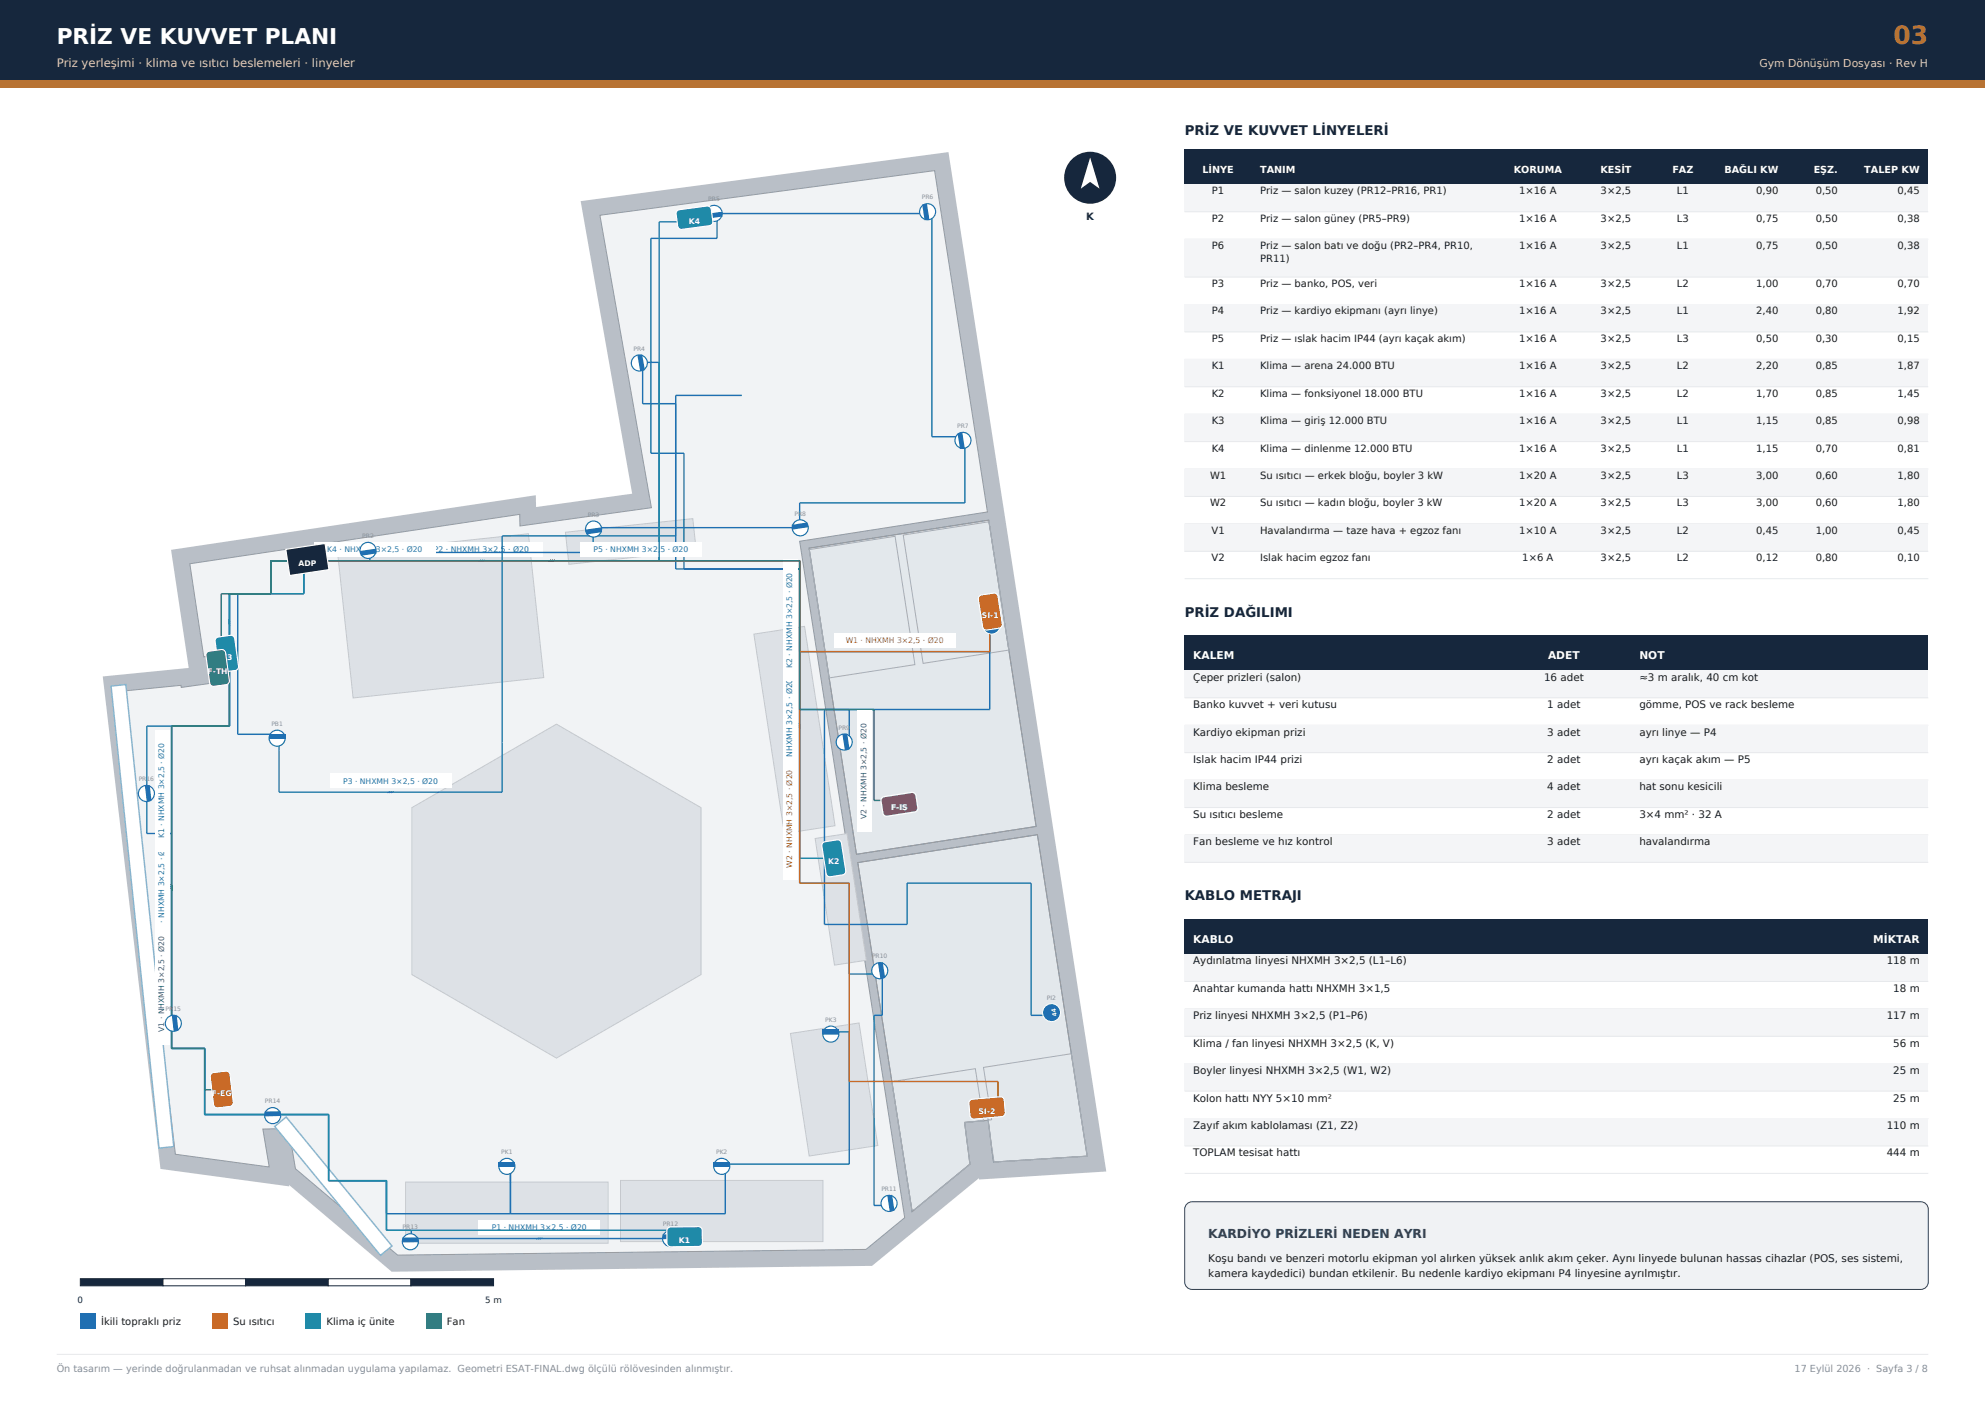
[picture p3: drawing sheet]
<svg xmlns="http://www.w3.org/2000/svg" width="420mm" height="297mm" viewBox="0 0 420 297" stroke-linecap="round" stroke-linejoin="round" font-family="sans-serif">
<path d="M0 0h420v17h-420z" fill-rule="evenodd" fill="#16273d"/>
<path d="M0 17h420v1.6h-420z" fill-rule="evenodd" fill="#b87333"/>
<path d="M12 286.5h396" fill="none" stroke="#e7e9ec" stroke-width=".21"/>
<path d="M40.2 119.3l69.8-10.5v2.5l27.8-3.9-10.9-61.9 70.8-9.4 11.2 72.2-39.7 6.2 22.2 143.1-8.2 6.7-99.1 1.2-21.6-18.3-1.4-8.5-5.5 .1 1.4 8.1-19.9-2.7-11.5-98 12.7-1.2 .1 .4 7.3-1-.8-5.7-1.8 .2z" fill-rule="evenodd" fill="#f1f3f5"/>
<g fill="#e3e8ec">
<path d="M171.2 116l38-6 10 64.8-38 5.9z" fill-rule="evenodd"/>
<path d="M181.5 182.5l38-5.9 10.5 68-19.8 1.2-1.1-8.8-5 .4 1.1 8.9-12.2 10z" fill-rule="evenodd"/>
</g>
<path d="M36.2 116.3l77.2-11.5v2.5l20.4-2.9-10.9-61.8 77.8-10.4 33.4 215.6-26.9 1.7-.1-.3-22.6 18.6-101.6 1.2-21.8-18.3 .1 .3-27.2-3.7-12.3-104.2 18.2-1.8zM181.5 182.5l11.5 73.8 12.2-10-1.1-8.9 5-.4 1.1 8.8 19.8-1.2-10.5-68zM40.2 119.3l2.9 19.6 1.8-.2 .8 5.7-7.3 1-.1-.4-12.7 1.2 11.5 98 19.9 2.7-1.4-8.1 5.5-.1 1.4 8.5 21.6 18.3 99.1-1.2 8.2-6.7-22.2-143.1 39.7-6.2-11.2-72.2-70.8 9.4 10.9 61.9-27.8 3.9v-2.5zM171.2 116l10 64.7 38-5.9-10-64.8z" fill-rule="evenodd" fill="#b9bfc7"/>
<path d="M40.2 119.3l69.8-10.5v2.5l27.8-3.9-10.9-61.9 70.8-9.4 11.2 72.2-39.7 6.2 22.2 143.1-8.2 6.7-99.1 1.2-21.6-18.3-1.4-8.5-5.5 .1 1.4 8.1-19.9-2.7-11.5-98 12.7-1.2 .1 .4 7.3-1-.8-5.7-1.8 .2zM171.2 116l38-6 10 64.8-38 5.9zM181.5 182.5l38-5.9 10.5 68-19.8 1.2-1.1-8.8-5 .4 1.1 8.9-12.2 10z" fill="none" stroke="#949ba4" stroke-width=".21"/>
<path d="M171.2 116.3l18.2-2.9 4.2 27.2-18.2 2.8zM191.1 113.2l18.2-2.8 4.2 27.1-18.2 2.8zM188.7 228.8l17.7-2.7 1.7 11-4 .3 1.1 8.9-11.7 9.6-.6 .1zM208.1 225.8l18.6-2.9 3.3 21.7-19.7 1.2-1.3-9.2 .4 .3h.4z" fill="none" stroke="#a8aeb6" stroke-width=".21"/>
<g fill="#fff" stroke="#8fb4d2" stroke-width=".32">
<path d="M23.5 145.1l3.1-.3 10.2 97.7-3.2 .4z" fill-rule="evenodd"/>
<path d="M58.1 238.3l2.5-2 22.3 27.3-2.4 2z" fill-rule="evenodd"/>
</g>
<g fill="#dde1e6" stroke="#c3c9d0" stroke-width=".21">
<path d="M87.2 170.8l30.5-17.6 30.6 17.6v35.4l-30.6 17.6-30.5-17.6z" fill-rule="evenodd"/>
<path d="M159.5 134.1l10.7-1.6 6.5 42.2-10.7 1.6z" fill-rule="evenodd"/>
<path d="M71.5 117.2l40.3-4.3 3.3 30.4-40.4 4.3z" fill-rule="evenodd"/>
<path d="M119.6 112.6l27-2.9 .7 6.8-26.9 2.9z" fill-rule="evenodd"/>
<path d="M172.5 177.4l6.7-1.1 4.1 26.8-6.7 1.1z" fill-rule="evenodd"/>
<path d="M167.2 218.6l14.6-2.2 3.9 25.9-14.5 2.2z" fill-rule="evenodd"/>
<path d="M85.8 250.1h42.9v12.9h-42.9z" fill-rule="evenodd"/>
<path d="M131.3 249.7h42.8v12.9h-42.8z" fill-rule="evenodd"/>
</g>
<path d="M64.3 118.6h-7v7h-8.8v28h-17.4v22.7h5.2v45.5h7v14h26.2v14h12.3v10.4h5.2v1.8h54.2" fill="none" stroke="#1f6fb2" stroke-width=".3"/>
<path d="M114 261.8l-.5 .3M114.4 261.8l-.5 .3M114.8 261.8l-.6 .3" fill="none" stroke="#1f6fb2" stroke-width=".21"/>
<path d="M101.3 258.1h25.6v3h-25.6z" fill-rule="evenodd" fill="#fff"/>
<path d="M64.3 118.6h75.2v-7h29.7v-5.2h35v-14h-7v-47.2h-45.5v5.2h-14v45.5h7v24.5h24.5v29.7h10.5v7" fill="none" stroke="#1f6fb2" stroke-width=".3"/>
<path d="M101.8 118.5l-.6 .3M102.1 118.5l-.5 .3M102.5 118.5l-.5 .3" fill="none" stroke="#1f6fb2" stroke-width=".21"/>
<path d="M89.1 114.7h25.6v3h-25.6z" fill-rule="evenodd" fill="#fff"/>
<path d="M64.3 118.6h14v-1.7h47.2v-5.3h14v-34.9h-3.5v8.7h7v35h26.2v66.4h10.5v19.2h7v8.8h-1.8v40.2h3.5" fill="none" stroke="#1f6fb2" stroke-width=".3"/>
<path d="M169 152.9l.3 .6M169 153.3l.3 .5M169 153.7l.3 .5" fill="none" stroke="#1f6fb2" stroke-width=".21"/>
<path d="M165.7 140.8h3v25.6h-3z" fill-rule="evenodd" fill="#fff"/>
<path d="M157 83.6h-14v29.8h-36.7v54.2h-47.3v-12.3h-8.7v-29.7h7v-7h7" fill="none" stroke="#1f6fb2" stroke-width=".3"/>
<path d="M82.5 167.4l-.5 .3M82.9 167.4l-.5 .3M83.3 167.4l-.5 .3" fill="none" stroke="#1f6fb2" stroke-width=".21"/>
<path d="M69.8 163.7h25.7v3h-25.7z" fill-rule="evenodd" fill="#fff"/>
<path d="M64.3 118.6v7h-15.8v28h-12.2v68.2h7v14h26.2v14h12.3v7h71.7v-10.5h26.2v-28h-3.5M108 246.3v10.5" fill="none" stroke="#1f6fb2" stroke-width=".3"/>
<path d="M36.2 187l.3 .6M36.2 187.4l.3 .5M36.2 187.8l.3 .5" fill="none" stroke="#1f6fb2" stroke-width=".21"/>
<path d="M32.8 174.9h3v25.6h-3z" fill-rule="evenodd" fill="#fff"/>
<path d="M64.3 118.6h104.9v19.3h40.2M209.4 132.6v17.5h-35v45.5h17.5v-8.8h26.3v28h3.5" fill="none" stroke="#1f6fb2" stroke-width=".3"/>
<path d="M116.6 118.5l-.5 .3M117 118.5l-.5 .3M117.4 118.5l-.5 .3" fill="none" stroke="#1f6fb2" stroke-width=".21"/>
<path d="M122.8 114.7h25.7v3h-25.7z" fill-rule="evenodd" fill="#fff"/>
<path d="M64.3 118.6v7h-15.8v28h-12.2v68.2h7v14h26.2v14h12.3v10.4h62.9v1.8" fill="none" stroke="#1f8aa8" stroke-width=".3"/>
<path d="M36.2 187l.3 .6M36.2 187.4l.3 .5M36.2 187.8l.3 .5" fill="none" stroke="#1f8aa8" stroke-width=".21"/>
<path d="M32.8 154.4h3v25.7h-3z" fill-rule="evenodd" fill="#fff"/>
<path d="M64.3 118.6h104.9v63h7" fill="none" stroke="#1f8aa8" stroke-width=".3"/>
<path d="M116.6 118.5l-.5 .3M117 118.5l-.5 .3M117.4 118.5l-.5 .3" fill="none" stroke="#1f8aa8" stroke-width=".21"/>
<path d="M165.7 118.4h3v25.6h-3z" fill-rule="evenodd" fill="#fff"/>
<path d="M146.5 45.2v1.7h-7v71.7h-82.2v7h-8.8v12.3" fill="none" stroke="#1f8aa8" stroke-width=".3"/>
<path d="M101.8 118.5l-.6 .3M102.1 118.5l-.5 .3M102.5 118.5l-.5 .3M48.4 131.1l.3 .5M48.4 131.5l.3 .5M48.4 131.9l.3 .5" fill="none" stroke="#1f8aa8" stroke-width=".21"/>
<path d="M66.5 114.7h25.6v3h-25.6z" fill-rule="evenodd" fill="#fff"/>
<path d="M64.3 118.6h104.9v19.3h40.2v-8.8" fill="none" stroke="#d2691e" stroke-width=".3"/>
<path d="M116.6 118.5l-.5 .3M117 118.5l-.5 .3M117.4 118.5l-.5 .3" fill="none" stroke="#d2691e" stroke-width=".21"/>
<path d="M176.5 134h25.6v3h-25.6z" fill-rule="evenodd" fill="#fff"/>
<path d="M64.3 118.6h104.9v68.2h10.5v42h31.5v5.2" fill="none" stroke="#d2691e" stroke-width=".3"/>
<path d="M116.6 118.5l-.5 .3M117 118.5l-.5 .3M117.4 118.5l-.5 .3" fill="none" stroke="#d2691e" stroke-width=".21"/>
<path d="M165.7 160.3h3v25.7h-3z" fill-rule="evenodd" fill="#fff"/>
<path d="M64.3 118.6h-7v7h-10.5v14h1.7v14h-12.2v68.2h7v8.7h3.5" fill="none" stroke="#2e7d5b" stroke-width=".3"/>
<path d="M36.2 187l.3 .6M36.2 187.4l.3 .5M36.2 187.8l.3 .5" fill="none" stroke="#2e7d5b" stroke-width=".21"/>
<path d="M32.8 195.3h3v25.7h-3z" fill-rule="evenodd" fill="#fff"/>
<path d="M64.3 118.6h104.9v31.5h15.7v19.2h5.3" fill="none" stroke="#2e7d5b" stroke-width=".3"/>
<path d="M116.6 118.5l-.5 .3M117 118.5l-.5 .3M117.4 118.5l-.5 .3" fill="none" stroke="#2e7d5b" stroke-width=".21"/>
<path d="M181.4 150.3h3v25.7h-3z" fill-rule="evenodd" fill="#fff"/>
<circle cx="47.7" cy="138.9" r="1.7" fill="#fff" stroke="#1f6fb2" stroke-width=".25"/>
<path d="M47.5 137.2l.5 3.4" fill="none" stroke="#1f6fb2" stroke-width=".25"/>
<path d="M47.5 137.2l.9-.1 .4 3.3-.8 .2z" fill-rule="evenodd" fill="#1f6fb2"/>
<circle cx="77.9" cy="116.4" r="1.7" fill="#fff" stroke="#1f6fb2" stroke-width=".25"/>
<path d="M79.6 116.2l-3.4 .5" fill="none" stroke="#1f6fb2" stroke-width=".25"/>
<path d="M76.2 116.7l3.4-.5 .1 .9-3.4 .5z" fill-rule="evenodd" fill="#1f6fb2"/>
<circle cx="125.6" cy="111.9" r="1.7" fill="#fff" stroke="#1f6fb2" stroke-width=".25"/>
<path d="M127.3 111.7l-3.4 .5" fill="none" stroke="#1f6fb2" stroke-width=".25"/>
<path d="M123.9 112.2l3.4-.5 .1 .9-3.4 .4z" fill-rule="evenodd" fill="#1f6fb2"/>
<circle cx="135.3" cy="76.8" r="1.7" fill="#fff" stroke="#1f6fb2" stroke-width=".25"/>
<path d="M135 75.1l.6 3.4" fill="none" stroke="#1f6fb2" stroke-width=".25"/>
<path d="M135 75.1l.9-.1 .6 3.3-.9 .2z" fill-rule="evenodd" fill="#1f6fb2"/>
<circle cx="151.1" cy="45.1" r="1.7" fill="#fff" stroke="#1f6fb2" stroke-width=".25"/>
<path d="M152.8 44.9l-3.4 .5" fill="none" stroke="#1f6fb2" stroke-width=".25"/>
<path d="M149.4 45.4l3.4-.5 .1 .9-3.4 .5z" fill-rule="evenodd" fill="#1f6fb2"/>
<circle cx="196.3" cy="44.8" r="1.7" fill="#fff" stroke="#1f6fb2" stroke-width=".25"/>
<path d="M196 43.1l.5 3.4" fill="none" stroke="#1f6fb2" stroke-width=".25"/>
<path d="M195.1 43.2l.9-.1 .5 3.4-.9 .1z" fill-rule="evenodd" fill="#1f6fb2"/>
<circle cx="203.7" cy="93.2" r="1.7" fill="#fff" stroke="#1f6fb2" stroke-width=".25"/>
<path d="M203.5 91.5l.5 3.3" fill="none" stroke="#1f6fb2" stroke-width=".25"/>
<path d="M202.6 91.6l.9-.1 .5 3.3-.9 .2z" fill-rule="evenodd" fill="#1f6fb2"/>
<circle cx="169.3" cy="111.7" r="1.7" fill="#fff" stroke="#1f6fb2" stroke-width=".25"/>
<path d="M171 111.4l-3.4 .5" fill="none" stroke="#1f6fb2" stroke-width=".25"/>
<path d="M167.5 111l3.4-.5 .1 .9-3.4 .5z" fill-rule="evenodd" fill="#1f6fb2"/>
<circle cx="178.6" cy="157" r="1.7" fill="#fff" stroke="#1f6fb2" stroke-width=".25"/>
<path d="M178.4 155.3l.5 3.4" fill="none" stroke="#1f6fb2" stroke-width=".25"/>
<path d="M178.4 155.3l.9-.1 .5 3.3-.9 .2z" fill-rule="evenodd" fill="#1f6fb2"/>
<circle cx="186.1" cy="205.3" r="1.7" fill="#fff" stroke="#1f6fb2" stroke-width=".25"/>
<path d="M185.9 203.7l.5 3.3" fill="none" stroke="#1f6fb2" stroke-width=".25"/>
<path d="M185.9 203.7l.9-.2 .5 3.4-.9 .1z" fill-rule="evenodd" fill="#1f6fb2"/>
<circle cx="188.1" cy="254.6" r="1.7" fill="#fff" stroke="#1f6fb2" stroke-width=".25"/>
<path d="M187.9 252.9l.5 3.3" fill="none" stroke="#1f6fb2" stroke-width=".25"/>
<path d="M187.9 252.9l.8-.2 .6 3.4-.9 .1z" fill-rule="evenodd" fill="#1f6fb2"/>
<circle cx="141.9" cy="262" r="1.7" fill="#fff" stroke="#1f6fb2" stroke-width=".25"/>
<path d="M143.6 262h-3.4" fill="none" stroke="#1f6fb2" stroke-width=".25"/>
<path d="M140.2 261.1h3.4v.9h-3.4z" fill-rule="evenodd" fill="#1f6fb2"/>
<circle cx="86.8" cy="262.7" r="1.7" fill="#fff" stroke="#1f6fb2" stroke-width=".25"/>
<path d="M88.5 262.7h-3.4" fill="none" stroke="#1f6fb2" stroke-width=".25"/>
<path d="M85.1 261.8h3.4v.9h-3.4z" fill-rule="evenodd" fill="#1f6fb2"/>
<circle cx="57.7" cy="236" r="1.7" fill="#fff" stroke="#1f6fb2" stroke-width=".25"/>
<path d="M59.4 236h-3.4" fill="none" stroke="#1f6fb2" stroke-width=".25"/>
<path d="M56 235.1h3.4v.9h-3.4z" fill-rule="evenodd" fill="#1f6fb2"/>
<circle cx="36.7" cy="216.5" r="1.7" fill="#fff" stroke="#1f6fb2" stroke-width=".25"/>
<path d="M36.5 214.8l.4 3.4" fill="none" stroke="#1f6fb2" stroke-width=".25"/>
<path d="M36.5 214.8l.9-.1 .4 3.3-.9 .2z" fill-rule="evenodd" fill="#1f6fb2"/>
<circle cx="31" cy="167.9" r="1.7" fill="#fff" stroke="#1f6fb2" stroke-width=".25"/>
<path d="M30.8 166.2l.4 3.3" fill="none" stroke="#1f6fb2" stroke-width=".25"/>
<path d="M30.8 166.2l.9-.1 .4 3.3-.9 .1z" fill-rule="evenodd" fill="#1f6fb2"/>
<circle cx="58.6" cy="156.2" r="1.7" fill="#fff" stroke="#1f6fb2" stroke-width=".25"/>
<path d="M56.9 156.2h3.4" fill="none" stroke="#1f6fb2" stroke-width=".25"/>
<path d="M56.9 155.3h3.4v.9h-3.4z" fill-rule="evenodd" fill="#1f6fb2"/>
<circle cx="107.2" cy="246.7" r="1.7" fill="#fff" stroke="#1f6fb2" stroke-width=".25"/>
<path d="M105.5 246.7h3.4" fill="none" stroke="#1f6fb2" stroke-width=".25"/>
<path d="M105.5 245.8h3.4v.9h-3.4z" fill-rule="evenodd" fill="#1f6fb2"/>
<circle cx="152.7" cy="246.7" r="1.7" fill="#fff" stroke="#1f6fb2" stroke-width=".25"/>
<path d="M151 246.7h3.4" fill="none" stroke="#1f6fb2" stroke-width=".25"/>
<path d="M151 245.8h3.4v.9h-3.4z" fill-rule="evenodd" fill="#1f6fb2"/>
<circle cx="175.8" cy="218.8" r="1.7" fill="#fff" stroke="#1f6fb2" stroke-width=".25"/>
<path d="M174.1 218.8h3.4" fill="none" stroke="#1f6fb2" stroke-width=".25"/>
<path d="M174.1 217.9h3.4v.9h-3.4z" fill-rule="evenodd" fill="#1f6fb2"/>
<g fill="#1f6fb2" stroke="#fff" stroke-width=".21">
<circle cx="209.8" cy="132.2" r="1.9"/>
<circle cx="222.5" cy="214.2" r="1.9"/>
</g>
<g fill="#1f8aa8" stroke="#fff" stroke-width=".25">
<path d="M141.3 259.8l.6-.3h5.9a.8 .8 0 0 1 .8 .8v2.6a.8 .8 0 0 1-.8 .8h-5.9a.8 .8 0 0 1-.8-.7v-2.6z" fill-rule="evenodd"/>
<path d="M174 178.4l.6-.3 2.5-.4a.8 .8 0 0 1 .9 .6l.9 5.9a.8 .8 0 0 1-.6 .9l-2.6 .4a.8 .8 0 0 1-.9-.7l-.9-5.8z" fill-rule="evenodd"/>
<path d="M45.7 135.1l.5-.4 2.6-.3a.8 .8 0 0 1 .9 .7l.8 5.8a.8 .8 0 0 1-.7 .9l-2.6 .4a.8 .8 0 0 1-.9-.7l-.8-5.9z" fill-rule="evenodd"/>
<path d="M143.2 44.7l.5-.3 5.9-.8a.8 .8 0 0 1 .9 .7l.3 2.5a.8 .8 0 0 1-.7 .9l-5.8 .8a.8 .8 0 0 1-.9-.7l-.3-2.5z" fill-rule="evenodd"/>
</g>
<g fill="#d2691e" stroke="#fff" stroke-width=".25">
<path d="M207.2 126.2l.5-.3 2.5-.4a.8 .8 0 0 1 1 .6l.9 5.9a.8 .8 0 0 1-.7 .9l-2.6 .4a.8 .8 0 0 1-.9-.7l-.9-5.8z" fill-rule="evenodd"/>
<path d="M205.2 232.8l.5-.3 5.9-.5a.8 .8 0 0 1 .9 .7l.2 2.6a.8 .8 0 0 1-.7 .9l-5.9 .5a.8 .8 0 0 1-.9-.7l-.2-2.6z" fill-rule="evenodd"/>
</g>
<path d="M43.7 138.1l.6-.3 2.5-.4a.8 .8 0 0 1 .9 .7l.8 5.8a.8 .8 0 0 1-.7 .9l-2.5 .4a.8 .8 0 0 1-.9-.7l-.8-5.8z" fill-rule="evenodd" fill="#2e7d5b" stroke="#fff" stroke-width=".25"/>
<path d="M44.7 227.2l.5-.3 2.6-.3a.8 .8 0 0 1 .9 .7l.7 5.9a.8 .8 0 0 1-.7 .8l-2.6 .3a.8 .8 0 0 1-.9-.7l-.7-5.8z" fill-rule="evenodd" fill="#c8322b" stroke="#fff" stroke-width=".25"/>
<path d="M186.5 168.8l.6-.3 5.8-.9a.8 .8 0 0 1 .9 .7l.4 2.6a.8 .8 0 0 1-.7 .9l-5.8 .9a.8 .8 0 0 1-.9-.7l-.4-2.6z" fill-rule="evenodd" fill="#8e3bb0" stroke="#fff" stroke-width=".25"/>
<path d="M60.5 116.2l8.3-1.2 .8 5.5-8.3 1.2z" fill-rule="evenodd" fill="#16273d" stroke="#fff" stroke-width=".25"/>
<circle cx="230.7" cy="37.6" r="5.5" fill="#16273d"/>
<path d="M230.7 33.3l1.9 6.6-1.9-1.4-2 1.4z" fill-rule="evenodd" fill="#fff"/>
<path d="M17 270.5h17.5v1.5h-17.5z" fill-rule="evenodd" fill="#16273d" stroke="#16273d" stroke-width=".21"/>
<path d="M34.5 270.5h17.5v1.5h-17.5z" fill-rule="evenodd" fill="#fff" stroke="#16273d" stroke-width=".21"/>
<path d="M52 270.5h17.5v1.5h-17.5z" fill-rule="evenodd" fill="#16273d" stroke="#16273d" stroke-width=".21"/>
<path d="M69.5 270.5h17.4v1.5h-17.4z" fill-rule="evenodd" fill="#fff" stroke="#16273d" stroke-width=".21"/>
<path d="M86.9 270.5h17.5v1.5h-17.5z" fill-rule="evenodd" fill="#16273d" stroke="#16273d" stroke-width=".21"/>
<path d="M17 277.8h3.2v3.2h-3.2z" fill-rule="evenodd" fill="#1f6fb2"/>
<path d="M44.9 277.8h3.2v3.2h-3.2z" fill-rule="evenodd" fill="#d2691e"/>
<path d="M64.7 277.8h3.2v3.2h-3.2z" fill-rule="evenodd" fill="#1f8aa8"/>
<path d="M90.1 277.8h3.2v3.2h-3.2z" fill-rule="evenodd" fill="#2e7d5b"/>
<path d="M250.7 31.6h157.3v7.4h-157.3z" fill-rule="evenodd" fill="#16273d"/>
<path d="M250.7 39h157.3v5.8h-157.3z" fill-rule="evenodd" fill="#f4f5f7"/>
<path d="M250.7 44.8h157.3M250.7 50.6h157.3" fill="none" stroke="#e7e9ec" stroke-width=".21"/>
<path d="M250.7 50.6h157.3v8h-157.3z" fill-rule="evenodd" fill="#f4f5f7"/>
<path d="M250.7 58.6h157.3M250.7 64.4h157.3" fill="none" stroke="#e7e9ec" stroke-width=".21"/>
<path d="M250.7 64.4h157.3v5.8h-157.3z" fill-rule="evenodd" fill="#f4f5f7"/>
<path d="M250.7 70.2h157.3M250.7 76h157.3" fill="none" stroke="#e7e9ec" stroke-width=".21"/>
<path d="M250.7 76h157.3v5.8h-157.3z" fill-rule="evenodd" fill="#f4f5f7"/>
<path d="M250.7 81.8h157.3M250.7 87.6h157.3" fill="none" stroke="#e7e9ec" stroke-width=".21"/>
<path d="M250.7 87.6h157.3v5.8h-157.3z" fill-rule="evenodd" fill="#f4f5f7"/>
<path d="M250.7 93.4h157.3M250.7 99.2h157.3" fill="none" stroke="#e7e9ec" stroke-width=".21"/>
<path d="M250.7 99.2h157.3v5.8h-157.3z" fill-rule="evenodd" fill="#f4f5f7"/>
<path d="M250.7 105h157.3M250.7 110.8h157.3" fill="none" stroke="#e7e9ec" stroke-width=".21"/>
<path d="M250.7 110.8h157.3v5.8h-157.3z" fill-rule="evenodd" fill="#f4f5f7"/>
<path d="M250.7 116.6h157.3M250.7 122.4h157.3" fill="none" stroke="#e7e9ec" stroke-width=".21"/>
<path d="M250.7 134.4h157.3v7.4h-157.3z" fill-rule="evenodd" fill="#16273d"/>
<path d="M250.7 141.8h157.3v5.8h-157.3z" fill-rule="evenodd" fill="#f4f5f7"/>
<path d="M250.7 147.6h157.3M250.7 153.4h157.3" fill="none" stroke="#e7e9ec" stroke-width=".21"/>
<path d="M250.7 153.4h157.3v5.8h-157.3z" fill-rule="evenodd" fill="#f4f5f7"/>
<path d="M250.7 159.2h157.3M250.7 165h157.3" fill="none" stroke="#e7e9ec" stroke-width=".21"/>
<path d="M250.7 165h157.3v5.8h-157.3z" fill-rule="evenodd" fill="#f4f5f7"/>
<path d="M250.7 170.8h157.3M250.7 176.6h157.3" fill="none" stroke="#e7e9ec" stroke-width=".21"/>
<path d="M250.7 176.6h157.3v5.8h-157.3z" fill-rule="evenodd" fill="#f4f5f7"/>
<path d="M250.7 182.4h157.3" fill="none" stroke="#e7e9ec" stroke-width=".21"/>
<path d="M250.7 194.4h157.3v7.4h-157.3z" fill-rule="evenodd" fill="#16273d"/>
<path d="M250.7 201.8h157.3v5.8h-157.3z" fill-rule="evenodd" fill="#f4f5f7"/>
<path d="M250.7 207.6h157.3M250.7 213.4h157.3" fill="none" stroke="#e7e9ec" stroke-width=".21"/>
<path d="M250.7 213.4h157.3v5.8h-157.3z" fill-rule="evenodd" fill="#f4f5f7"/>
<path d="M250.7 219.2h157.3M250.7 225h157.3" fill="none" stroke="#e7e9ec" stroke-width=".21"/>
<path d="M250.7 225h157.3v5.8h-157.3z" fill-rule="evenodd" fill="#f4f5f7"/>
<path d="M250.7 230.8h157.3M250.7 236.6h157.3" fill="none" stroke="#e7e9ec" stroke-width=".21"/>
<path d="M250.7 236.6h157.3v5.8h-157.3z" fill-rule="evenodd" fill="#f4f5f7"/>
<path d="M250.7 242.4h157.3M250.7 248.2h157.3" fill="none" stroke="#e7e9ec" stroke-width=".21"/>
<path d="M251.1 254.7l.7-.4 .5-.1h154.1a1.6 1.6 0 0 1 1.6 1.6v15.4a1.6 1.6 0 0 1-1.6 1.6h-154.1a1.6 1.6 0 0 1-1.6-1.6v-15.4v-.4z" fill-rule="evenodd" fill="#f0f2f4" stroke="#24405f" stroke-width=".21"/>
<text font-size="5.3" fill="#b87333" x="400.6" y="9.4">03</text>
<text font-size="4.6" fill="#fff" x="12" y="9.4">PRİZ VE KUVVET PLANI</text>
<g font-size="2.8" fill="#16273d">
<text x="250.7" y="28.6">PRİZ VE KUVVET LİNYELERİ</text>
<text x="250.7" y="130.4">PRİZ DAĞILIMI</text>
<text x="250.7" y="190.4">KABLO METRAJI</text>
</g>
<text font-size="2.6" fill="#24405f" x="255.7" y="261.8">KARDİYO PRİZLERİ NEDEN AYRI</text>
<text font-size="2.5" fill="#e8cdae" x="12" y="14.2">Priz yerleşimi · klima ve ısıtıcı beslemeleri · linyeler</text>
<text font-size="2.3" fill="#e8cdae" x="372.3" y="14.2">Gym Dönüşüm Dosyası · Rev H</text>
<g font-size="2.3" fill="#fff">
<text x="252.5" y="139.4">KALEM</text>
<text x="327.6" y="139.4">ADET</text>
<text x="346.9" y="139.4">NOT</text>
<text x="252.5" y="199.4">KABLO</text>
<text x="396.3" y="199.4">MİKTAR</text>
</g>
<g font-size="2.2" fill="#1c1c1c">
<text x="252.5" y="144">Çeper prizleri (salon)</text>
<text x="252.5" y="149.8">Banko kuvvet + veri kutusu</text>
<text x="326.7" y="144">16 adet</text>
<text x="327.4" y="149.8">1 adet</text>
<text x="346.9" y="144">≈3 m aralık, 40 cm kot</text>
<text x="346.9" y="149.8">gömme, POS ve rack besleme</text>
<text x="252.5" y="155.6">Kardiyo ekipman prizi</text>
<text x="327.4" y="155.6">3 adet</text>
<text x="346.9" y="155.6">ayrı linye — P4</text>
<text x="252.5" y="161.4">Islak hacim IP44 prizi</text>
<text x="327.4" y="161.4">2 adet</text>
<text x="346.9" y="161.4">ayrı kaçak akım — P5</text>
<text x="252.5" y="167.2">Klima besleme</text>
<text x="327.4" y="167.2">4 adet</text>
<text x="346.9" y="167.2">hat sonu kesicili</text>
<text x="252.5" y="173">Su ısıtıcı besleme</text>
<text x="327.4" y="173">2 adet</text>
<text x="346.9" y="173">3×4 mm² · 32 A</text>
<text x="252.5" y="178.8">Fan besleme ve hız kontrol</text>
<text x="327.4" y="178.8">3 adet</text>
<text x="346.9" y="178.8">havalandırma</text>
<text x="252.5" y="204">Aydınlatma linyesi NHXMH 3×2,5 (L1–L6)</text>
<text x="252.5" y="209.8">Anahtar kumanda hattı NHXMH 3×1,5</text>
<text x="399.2" y="204">118 m</text>
<text x="400.6" y="209.8">18 m</text>
<text x="252.5" y="215.6">Priz linyesi NHXMH 3×2,5 (P1–P6)</text>
<text x="399.2" y="215.6">117 m</text>
<text x="252.5" y="221.4">Klima / fan linyesi NHXMH 3×2,5 (K, V)</text>
<text x="400.6" y="221.4">56 m</text>
<text x="252.5" y="227.2">Boyler linyesi NHXMH 3×2,5 (W1, W2)</text>
<text x="400.6" y="227.2">25 m</text>
<text x="252.5" y="233">Kolon hattı NYY 5×10 mm²</text>
<text x="400.6" y="233">25 m</text>
<text x="252.5" y="238.8">Zayıf akım kablolaması (Z1, Z2)</text>
<text x="399.2" y="238.8">110 m</text>
<text x="252.5" y="244.6">TOPLAM tesisat hattı</text>
<text x="399.2" y="244.6">444 m</text>
<text x="255.7" y="267">Koşu bandı ve benzeri motorlu ekipman yol alırken yüksek anlık akım çeker. Aynı linyede bulunan hassas cihazlar (POS, ses sistemi,</text>
<text x="255.7" y="270.1">kamera kaydedici) bundan etkilenir. Bu nedenle kardiyo ekipmanı P4 linyesine ayrılmıştır.</text>
</g>
<g font-size="2.1" fill="#1c1c1c">
<text x="256.4" y="41.1">P1</text>
<text x="266.6" y="41.1">Priz — salon kuzey (PR12–PR16, PR1)</text>
<text x="321.4" y="41.1">1×16 A</text>
<text x="338.7" y="41.1">3×2,5</text>
<text x="354.8" y="41.1">L1</text>
<text x="371.6" y="41.1">0,90</text>
<text x="384.2" y="41.1">0,50</text>
<text x="401.5" y="41.1">0,45</text>
<text x="256.4" y="46.9">P2</text>
<text x="266.6" y="46.9">Priz — salon güney (PR5–PR9)</text>
<text x="321.4" y="46.9">1×16 A</text>
<text x="338.7" y="46.9">3×2,5</text>
<text x="354.8" y="46.9">L3</text>
<text x="371.6" y="46.9">0,75</text>
<text x="384.2" y="46.9">0,50</text>
<text x="401.5" y="46.9">0,38</text>
<text x="256.4" y="52.7">P6</text>
<text x="266.6" y="52.7">Priz — salon batı ve doğu (PR2–PR4, PR10,</text>
<text x="321.4" y="52.7">1×16 A</text>
<text x="338.7" y="52.7">3×2,5</text>
<text x="354.8" y="52.7">L1</text>
<text x="371.6" y="52.7">0,75</text>
<text x="384.2" y="52.7">0,50</text>
<text x="401.5" y="52.7">0,38</text>
<text x="266.6" y="55.4">PR11)</text>
<text x="256.4" y="60.7">P3</text>
<text x="266.6" y="60.7">Priz — banko, POS, veri</text>
<text x="321.4" y="60.7">1×16 A</text>
<text x="338.7" y="60.7">3×2,5</text>
<text x="354.8" y="60.7">L2</text>
<text x="371.6" y="60.7">1,00</text>
<text x="384.2" y="60.7">0,70</text>
<text x="401.5" y="60.7">0,70</text>
<text x="256.4" y="66.5">P4</text>
<text x="266.6" y="66.5">Priz — kardiyo ekipmanı (ayrı linye)</text>
<text x="321.4" y="66.5">1×16 A</text>
<text x="338.7" y="66.5">3×2,5</text>
<text x="354.8" y="66.5">L1</text>
<text x="371.6" y="66.5">2,40</text>
<text x="384.2" y="66.5">0,80</text>
<text x="401.5" y="66.5">1,92</text>
<text x="256.4" y="72.3">P5</text>
<text x="266.6" y="72.3">Priz — ıslak hacim IP44 (ayrı kaçak akım)</text>
<text x="321.4" y="72.3">1×16 A</text>
<text x="338.7" y="72.3">3×2,5</text>
<text x="354.8" y="72.3">L3</text>
<text x="371.6" y="72.3">0,50</text>
<text x="384.2" y="72.3">0,30</text>
<text x="401.5" y="72.3">0,15</text>
<text x="256.4" y="78.1">K1</text>
<text x="256.4" y="83.9">K2</text>
<text x="266.6" y="78.1">Klima — arena 24.000 BTU</text>
<text x="266.6" y="83.9">Klima — fonksiyonel 18.000 BTU</text>
<text x="321.4" y="78.1">1×16 A</text>
<text x="321.4" y="83.9">1×16 A</text>
<text x="338.7" y="78.1">3×2,5</text>
<text x="338.7" y="83.9">3×2,5</text>
<text x="354.8" y="78.1">L2</text>
<text x="354.8" y="83.9">L2</text>
<text x="371.6" y="78.1">2,20</text>
<text x="371.6" y="83.9">1,70</text>
<text x="384.2" y="78.1">0,85</text>
<text x="384.2" y="83.9">0,85</text>
<text x="401.5" y="78.1">1,87</text>
<text x="401.5" y="83.9">1,45</text>
<text x="256.4" y="89.7">K3</text>
<text x="266.6" y="89.7">Klima — giriş 12.000 BTU</text>
<text x="321.4" y="89.7">1×16 A</text>
<text x="338.7" y="89.7">3×2,5</text>
<text x="354.8" y="89.7">L1</text>
<text x="371.6" y="89.7">1,15</text>
<text x="384.2" y="89.7">0,85</text>
<text x="401.5" y="89.7">0,98</text>
<text x="256.4" y="95.5">K4</text>
<text x="266.6" y="95.5">Klima — dinlenme 12.000 BTU</text>
<text x="321.4" y="95.5">1×16 A</text>
<text x="338.7" y="95.5">3×2,5</text>
<text x="354.8" y="95.5">L1</text>
<text x="371.6" y="95.5">1,15</text>
<text x="384.2" y="95.5">0,70</text>
<text x="401.5" y="95.5">0,81</text>
<text x="256" y="101.3">W1</text>
<text x="266.6" y="101.3">Su ısıtıcı — erkek bloğu, boyler 3 kW</text>
<text x="321.4" y="101.3">1×20 A</text>
<text x="338.7" y="101.3">3×2,5</text>
<text x="354.8" y="101.3">L3</text>
<text x="371.6" y="101.3">3,00</text>
<text x="384.2" y="101.3">0,60</text>
<text x="401.5" y="101.3">1,80</text>
<text x="256" y="107.1">W2</text>
<text x="266.6" y="107.1">Su ısıtıcı — kadın bloğu, boyler 3 kW</text>
<text x="321.4" y="107.1">1×20 A</text>
<text x="338.7" y="107.1">3×2,5</text>
<text x="354.8" y="107.1">L3</text>
<text x="371.6" y="107.1">3,00</text>
<text x="384.2" y="107.1">0,60</text>
<text x="401.5" y="107.1">1,80</text>
<text x="256.3" y="112.9">V1</text>
<text x="266.6" y="112.9">Havalandırma — taze hava + egzoz fanı</text>
<text x="321.4" y="112.9">1×10 A</text>
<text x="338.7" y="112.9">3×2,5</text>
<text x="354.8" y="112.9">L2</text>
<text x="371.6" y="112.9">0,45</text>
<text x="384.2" y="112.9">1,00</text>
<text x="401.5" y="112.9">0,45</text>
<text x="256.3" y="118.7">V2</text>
<text x="266.6" y="118.7">Islak hacim egzoz fanı</text>
<text x="322.1" y="118.7">1×6 A</text>
<text x="338.7" y="118.7">3×2,5</text>
<text x="354.8" y="118.7">L2</text>
<text x="371.6" y="118.7">0,12</text>
<text x="384.2" y="118.7">0,80</text>
<text x="401.5" y="118.7">0,10</text>
<text x="21.4" y="280.3">İkili topraklı priz</text>
<text x="49.3" y="280.3">Su ısıtıcı</text>
<text x="69.1" y="280.3">Klima iç ünite</text>
<text x="94.5" y="280.3">Fan</text>
</g>
<text font-size="2.1" fill="#16273d" x="229.8" y="46.5">K</text>
<g font-size="2" fill="#fff">
<text x="254.4" y="36.6">LİNYE</text>
<text x="266.6" y="36.6">TANIM</text>
<text x="320.3" y="36.6">KORUMA</text>
<text x="338.6" y="36.6">KESİT</text>
<text x="353.8" y="36.6">FAZ</text>
<text x="364.9" y="36.6">BAĞLI KW</text>
<text x="383.8" y="36.6">EŞZ.</text>
<text x="394.5" y="36.6">TALEP KW</text>
</g>
<g font-size="2" fill="#8a8f98">
<text x="12" y="290.2">Ön tasarım — yerinde doğrulanmadan ve ruhsat alınmadan uygulama yapılamaz. Geometri ESAT-FINAL.dwg ölçülü rölövesinden alınmıştır.</text>
<text x="379.7" y="290.2">17 Eylül 2026 · Sayfa 3 / 8</text>
</g>
<g font-size="1.8" fill="#16273d">
<text x="16.4" y="275.6">0</text>
<text x="102.7" y="275.6">5 m</text>
</g>
<g font-size="1.6" fill="#fff">
<text x="145.7" y="47.4">K4</text>
<text x="63.1" y="119.8">ADP</text>
<text x="207.8" y="130.7">SI-1</text>
<text x="43.9" y="142.6">F-TH</text>
<text x="46.8" y="139.6">K3</text>
<text x="188.5" y="171.4">F-IS</text>
<text x="175.2" y="182.9">K2</text>
<text x="44.8" y="231.8">F-EG</text>
<text x="207.1" y="235.7">SI-2</text>
<text x="143.7" y="262.9">K1</text>
</g>
<g font-size="1.6" fill="#1f8aa8">
<text x="69.2" y="116.8">K4 · NHXMH 3×2,5 · Ø20</text>
<text x="167.6" y="141.3" transform="rotate(-90 167.6 141.3)">K2 · NHXMH 3×2,5 · Ø20</text>
</g>
<g font-size="1.6" fill="#1f6fb2">
<text x="91.8" y="116.8">P2 · NHXMH 3×2,5 · Ø20</text>
<text x="125.6" y="116.8">P5 · NHXMH 3×2,5 · Ø20</text>
<text x="72.6" y="165.8">P3 · NHXMH 3×2,5 · Ø20</text>
<text x="167.6" y="163.6" transform="rotate(-90 167.6 163.6)">P6 · NHXMH 3×2,5 · Ø20</text>
<text x="104.1" y="260.2">P1 · NHXMH 3×2,5 · Ø20</text>
</g>
<g font-size="1.6" fill="#d2691e">
<text x="178.9" y="136.1">W1 · NHXMH 3×2,5 · Ø20</text>
<text x="167.6" y="183.5" transform="rotate(-90 167.6 183.5)">W2 · NHXMH 3×2,5 · Ø20</text>
</g>
<g font-size="1.6" fill="#2e7d5b">
<text x="183.3" y="173.3" transform="rotate(-90 183.3 173.3)">V2 · NHXMH 3×2,5 · Ø20</text>
<text x="34.7" y="218.3" transform="rotate(-90 34.7 218.3)">V1 · NHXMH 3×2,5 · Ø20 P4 · NHXMH 3×2,5 · Ø20 K1 · NHXMH 3×2,5 · Ø20</text>
</g>
<g font-size="1.3" fill="#8a8f98">
<text x="149.9" y="42.5">PR5</text>
<text x="195" y="42.2">PR6</text>
<text x="134" y="74.2">PR4</text>
<text x="202.5" y="90.6">PR7</text>
<text x="76.6" y="113.8">PR2</text>
<text x="124.4" y="109.3">PR3</text>
<text x="168.1" y="109.1">PR8</text>
<text x="208.8" y="129.6">PI1</text>
<text x="57.4" y="153.6">PB1</text>
<text x="177.4" y="154.4">PR9</text>
<text x="29.3" y="165.3">PR16</text>
<text x="184.5" y="202.7">PR10</text>
<text x="35" y="213.9">PR15</text>
<text x="221.5" y="211.6">PI2</text>
<text x="174.6" y="216.2">PK3</text>
<text x="56.1" y="233.4">PR14</text>
<text x="106" y="244.1">PK1</text>
<text x="151.5" y="244.1">PK2</text>
<text x="186.5" y="252">PR11</text>
<text x="85.2" y="260.1">PR13</text>
<text x="140.3" y="259.4">PR12</text>
</g>
<g font-size="1.2" fill="#fff">
<text x="210.9" y="132.9" transform="rotate(-99 210.9 132.9)">44</text>
<text x="223.6" y="214.9" transform="rotate(-99 223.6 214.9)">44</text>
</g>
</svg>
